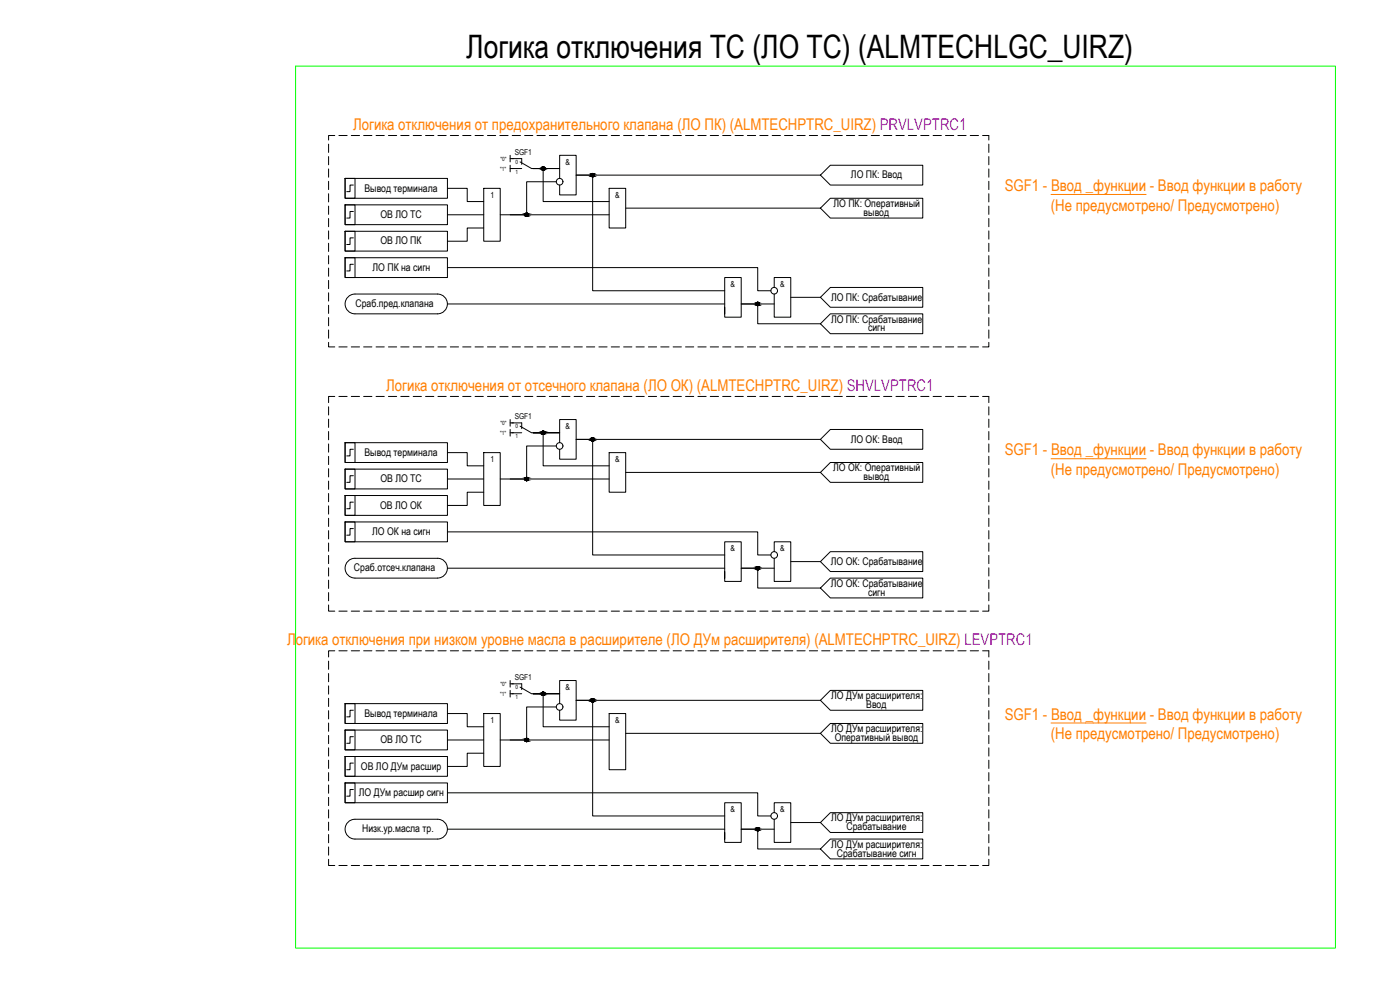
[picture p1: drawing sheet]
<svg xmlns="http://www.w3.org/2000/svg" width="1189mm" height="841mm" viewBox="0 0 1189 841" stroke-linecap="round" stroke-linejoin="round" font-family="sans-serif">
<!-- layer: 0 -->
<g fill="none" stroke="#000" stroke-width=".85">
<path d="M284 115h-5v4M288 115h7M298 115h7M309 115h7M319 115h7M330 115h7M340 115h7M351 115h7M361 115h7M372 115h7M382 115h7M393 115h7"/>
<path d="M403 115h7M414 115h7M424 115h7M435 115h7M445 115h7M456 115h7M466 115h8M477 115h7M488 115h7M498 115h7M509 115h7M519 115h7"/>
<path d="M530 115h7M540 115h7M551 115h7M561 115h7M572 115h7M582 115h7M593 115h7M603 115h7M614 115h7M624 115h7M635 115h7M645 115h7"/>
<path d="M656 115h7M666 115h7M677 115h7M687 115h7M698 115h7M708 115h7M719 115h7M729 115h7M740 115h7M750 115h7M761 115h7M771 115h7"/>
<path d="M782 115h7M792 115h7M803 115h7M813 115h7M824 115h7M834 115h6v4M279 122v7M279 133v7M433 132v5M433 135h3M840 122v7M840 133v7"/>
<path d="M279 143v7M279 154v7M293 151h8v17h-8zM293 151h87v17h-87zM300 157h-3v6h-3M380 160h17v11h14M411 160h14v45h-14zM433 140v6M433 143h3M453 143h8v28h56M472 154h-25v28h-14M475 151v-19h14v33h-14v-8"/>
<path d="M475 143h-22h22M517 160h14v33h-14zM697 149h-208h14v98h112M697 149l8-9h79v17h-79zM840 143v7M840 154v7M279 164v7M279 175v7M293 174h8v17h-8zM293 174h87v17h-87zM300 179h-3v6h-3M531 177h166"/>
<path d="M697 177l8-9h79v17h-79zM840 164v7M840 175v7M279 185v7M279 196v7M293 196h8v17h-8zM293 196h87v17h-87zM380 182h31M411 193h-14v12h-17M425 182h92M840 185v7M840 196v7"/>
<path d="M279 206v7M279 217v7M293 219h8v17h-8zM293 219h87v17h-87zM300 202h-3v6h-3M840 206v7M840 217v7M279 227v7M279 238v7M300 224h-3v6h-3M380 227h263v20h12M840 227v7"/>
<path d="M840 238v7M279 248v8M279 259v7M296 252l2-2h3h71a8 8 0 0 1 8 8 8 8 0 0 1-8 8h-71a8 8 0 0 1-7-5 8 8 0 0 1 2-9zM380 258h235M657 244v-8h15v33h-15v-19M657 258h-28h14v17h54M672 252h25M697 252l8-8h79v17h-79zM840 248v8M840 259v7M279 270v7"/>
<path d="M615 261v8h14v-33h-14v30M697 275l8-9h79v17h-79zM840 270v7M279 291v3h5M279 280v7M288 294h7M298 294h7M309 294h7M319 294h7M330 294h7M340 294h7M351 294h7"/>
<path d="M361 294h7M372 294h7M382 294h7M393 294h7M403 294h7M414 294h7M424 294h7M435 294h7M445 294h7M456 294h7M466 294h8M477 294h7"/>
<path d="M488 294h7M498 294h7M509 294h7M519 294h7M530 294h7M540 294h7M551 294h7M561 294h7M572 294h7M582 294h7M593 294h7M603 294h7"/>
<path d="M614 294h7M624 294h7M635 294h7M645 294h7M656 294h7M666 294h7M677 294h7M687 294h7M698 294h7M708 294h7M719 294h7M729 294h7"/>
<path d="M740 294h7M750 294h7M761 294h7M771 294h7M782 294h7M792 294h7M803 294h7M813 294h7M824 294h7M840 291v3h-6M840 280v7M284 336h-5v6"/>
<path d="M288 336h7M298 336h7M309 336h7M319 336h7M330 336h7M340 336h7M351 336h7M361 336h7M372 336h7M382 336h7M393 336h7M403 336h7"/>
<path d="M414 336h7M424 336h7M435 336h7M445 336h7M456 336h7M466 336h8M477 336h7M488 336h7M498 336h7M509 336h7M519 336h7M530 336h7"/>
<path d="M540 336h7M551 336h7M561 336h7M572 336h7M582 336h7M593 336h7M603 336h7M614 336h7M624 336h7M635 336h7M645 336h7M656 336h7"/>
<path d="M666 336h7M677 336h7M687 336h7M698 336h7M708 336h7M719 336h7M729 336h7M740 336h7M750 336h7M761 336h7M771 336h7M782 336h7"/>
<path d="M792 336h7M803 336h7M813 336h7M824 336h7M834 336h6v6M279 345v7M279 356v7M433 356v6M433 359h3M840 345v7M840 356v7M279 366v7"/>
<path d="M279 377v7M293 376h8v17h-8zM293 376h87v17h-87zM433 364v6M433 367h3M453 367h8v28h56M472 378h-25v29h-14M475 376v-20h14v34h-14v-9M475 367h-22h22M697 373h-208h14v98h112M697 373l8-9h79v17h-79zM840 366v7"/>
<path d="M840 377v7M279 387v7M279 398v7M293 398h8v17h-8zM293 398h87v17h-87zM300 381h-3v6h-3M380 384h17v11h14M411 384h14v45h-14zM517 384h14v34h-14zM840 387v7M840 398v7M279 408v7"/>
<path d="M279 419v7M300 404h-3v5h-3M380 407h31M411 418h-14v11h-17M425 407h92M531 401h166M697 401l8-8h79v16h-79zM840 408v7M840 419v7M279 429v7M279 440v7M293 421h8v16h-8z"/>
<path d="M293 421h87v16h-87zM300 426h-3v6h-3M840 429v7M840 440v7M279 450v7M293 443h8v17h-8zM293 443h87v17h-87zM300 449h-3v5h-3M380 451h263v20h12M840 450v7M279 461v7M279 471v7"/>
<path d="M296 476l2-2h2h72a8 8 0 0 1 8 8 8 8 0 0 1-8 9h-71a8 8 0 0 1-7-6 8 8 0 0 1 2-9zM657 468v-8h15v33h-15v-19M672 477h25M697 477l8-9h79v17h-79zM840 461v7M840 471v7M279 482v7M279 492v7M380 482h235M615 485v8h14v-33h-14v31M657 482h-28h14v17h54M697 499l8-8h79v16h-79z"/>
<path d="M840 482v7M840 492v7M279 513v6h5M279 503v7M288 519h7M298 519h7M309 519h7M319 519h7M330 519h7M340 519h7M351 519h7M361 519h7"/>
<path d="M372 519h7M382 519h7M393 519h7M403 519h7M414 519h7M424 519h7M435 519h7M445 519h7M456 519h7M466 519h8M477 519h7M488 519h7"/>
<path d="M498 519h7M509 519h7M519 519h7M530 519h7M540 519h7M551 519h7M561 519h7M572 519h7M582 519h7M593 519h7M603 519h7M614 519h7"/>
<path d="M624 519h7M635 519h7M645 519h7M656 519h7M666 519h7M677 519h7M687 519h7M698 519h7M708 519h7M719 519h7M729 519h7M740 519h7"/>
<path d="M750 519h7M761 519h7M771 519h7M782 519h7M792 519h7M803 519h7M813 519h7M824 519h7M840 513v6h-6M840 503v7M284 552h-5v6M288 552h7"/>
<path d="M298 552h7M309 552h7M319 552h7M330 552h7M340 552h7M351 552h7M361 552h7M372 552h7M382 552h7M393 552h7M403 552h7M414 552h7"/>
<path d="M424 552h7M435 552h7M445 552h7M456 552h7M466 552h8M477 552h7M488 552h7M498 552h7M509 552h7M519 552h7M530 552h7M540 552h7"/>
<path d="M551 552h7M561 552h7M572 552h7M582 552h7M593 552h7M603 552h7M614 552h7M624 552h7M635 552h7M645 552h7M656 552h7M666 552h7"/>
<path d="M677 552h7M687 552h7M698 552h7M708 552h7M719 552h7M729 552h7M740 552h7M750 552h7M761 552h7M771 552h7M782 552h7M792 552h7"/>
<path d="M803 552h7M813 552h7M824 552h7M834 552h6v6M279 561v7M279 572v7M433 578v5M840 561v7M840 572v7M279 582v7M279 593v7M293 597h8v17h-8z"/>
<path d="M293 597h87v17h-87zM433 586v6M433 580h3M433 589h3M453 589h8v28h56M472 600h-25v28h-14M475 597v-19h14v33h-14v-8M475 589h-22h22M697 594h-208h14v98h112M697 594l8-8h79v17h-79zM840 582v7M840 593v7"/>
<path d="M279 603v7M279 614v7M293 620h8v16h-8zM293 620h87v16h-87zM300 603h-3v5h-3M380 606h17v11h14M411 606h14v44h-14zM517 606h14v47h-14zM840 603v7M840 614v7M279 624v7M279 635v7"/>
<path d="M300 625h-3v6h-3M380 628h31M411 639h-14v11h-17M425 628h92M531 622h166M697 622l8-8h79v17h-79zM840 624v7M840 635v7M279 645v7M279 656v7M293 642h8v17h-8zM293 642h87v17h-87z"/>
<path d="M300 648h-3v5h-3M840 645v7M840 656v7M279 666v7M279 677v7M293 664h8v17h-8zM293 664h87v17h-87zM300 670h-3v6h-3M380 673h263v19h12M840 666v7M840 677v7M279 687v7"/>
<path d="M279 698v7M296 698l2-2 3-1h71a8 8 0 0 1 8 9 8 8 0 0 1-8 8h-71a8 8 0 0 1-7-5 8 8 0 0 1 2-9zM657 690v-9h15v34h-15v-20M672 698h25M697 698l8-8h79v16h-79zM840 687v7M840 698v7M279 708v7M279 719v7M380 704h235M615 706v9h14v-34h-14v31M657 704h-28h14v16h54"/>
<path d="M840 708v7M840 719v7M279 729v6h5M288 735h7M298 735h7M309 735h7M319 735h7M330 735h7M340 735h7M351 735h7M361 735h7M372 735h7"/>
<path d="M382 735h7M393 735h7M403 735h7M414 735h7M424 735h7M435 735h7M445 735h7M456 735h7M466 735h8M477 735h7M488 735h7M498 735h7"/>
<path d="M509 735h7M519 735h7M530 735h7M540 735h7M551 735h7M561 735h7M572 735h7M582 735h7M593 735h7M603 735h7M614 735h7M624 735h7"/>
<path d="M635 735h7M645 735h7M656 735h7M666 735h7M677 735h7M687 735h7M697 720l8-8h79v17h-79zM698 735h7M708 735h7M719 735h7M729 735h7M740 735h7"/>
<path d="M750 735h7M761 735h7M771 735h7M782 735h7M792 735h7M803 735h7M813 735h7M824 735h7M840 729v6h-6"/>
<circle cx="461" cy="143" r="1.4"/>
<circle cx="475" cy="154" r="2.8"/>
<circle cx="503" cy="149" r="1.4"/>
<circle cx="447" cy="182" r="1.4"/>
<circle cx="643" cy="258" r="1.4"/>
<circle cx="657" cy="247" r="2.8"/>
<circle cx="461" cy="367" r="1.4"/>
<circle cx="475" cy="378" r="2.8"/>
<circle cx="503" cy="373" r="1.4"/>
<circle cx="447" cy="406" r="1.4"/>
<circle cx="657" cy="471" r="2.8"/>
<circle cx="643" cy="482" r="1.4"/>
<circle cx="461" cy="589" r="1.4"/>
<circle cx="475" cy="600" r="2.8"/>
<circle cx="503" cy="594" r="1.4"/>
<circle cx="447" cy="628" r="1.4"/>
<circle cx="657" cy="692" r="2.8"/>
<circle cx="643" cy="704" r="1.4"/>
</g>
<g fill="#000" stroke="#000" stroke-width=".85">
<path d="M461 144h1zM503 150h1zM447 184h1zM643 259h1zM461 369h1zM503 374h1zM447 408h1zM643 484h1zM461 590h1zM503 596h1zM447 629h1zM643 705h1z"/>
<path d="M461 142h1zM461 142h1z"/>
<path d="M461 142h1zM461 142h1z"/>
<path d="M461 142h1zM461 142h1z"/>
<path d="M461 144h1zM461 144h1z"/>
<path d="M461 142h1zM461 142h1z"/>
<path d="M461 144h1zM461 144h1z"/>
<path d="M461 142h1zM460 142h2z"/>
<path d="M461 144h1zM461 144h1z"/>
<path d="M460 142h2zM460 142h2z"/>
<path d="M460 144h2zM460 144h2z"/>
<path d="M460 142h2zM460 142h2z"/>
<path d="M460 144h2zM460 144h2z"/>
<path d="M460 142h2zM460 142h2z"/>
<path d="M460 144h2zM460 144h2z"/>
<path d="M460 142h2zM460 142h2z"/>
<path d="M460 144h2zM460 144h2z"/>
<path d="M460 142h2zM460 142h2z"/>
<path d="M460 144h2zM460 144h2z"/>
<path d="M460 142h3zM460 142h3z"/>
<path d="M460 144h2zM460 144h2z"/>
<path d="M460 142l3 1zM460 142l3 1z"/>
<path d="M460 144h3zM460 144h2z"/>
<path d="M460 143h3zM460 143h3z"/>
<path d="M460 143h3zM460 143l3 1z"/>
<path d="M460 143h3zM460 143h3z"/>
<path d="M460 143h3zM460 143h3z"/>
<path d="M460 143h3zM460 143h3z"/>
<path d="M460 143h3zM460 143h3z"/>
<path d="M460 143h3zM460 143h3z"/>
<path d="M503 147h1zM503 147h1z"/>
<path d="M503 147h1zM503 147h1z"/>
<path d="M503 147h1zM503 147h1z"/>
<path d="M503 150h1zM503 150h1z"/>
<path d="M503 147h1zM503 147h1z"/>
<path d="M503 150h1zM503 150h1z"/>
<path d="M503 147h1zM502 147h2z"/>
<path d="M503 150h1zM503 150h1z"/>
<path d="M502 147l2 1zM502 147l2 1z"/>
<path d="M502 150h2zM502 150h2z"/>
<path d="M502 148h2zM502 148h2z"/>
<path d="M502 150h2zM502 150h2z"/>
<path d="M502 148h2zM502 148h2z"/>
<path d="M502 150h2zM502 150h2z"/>
<path d="M502 148h2zM502 148h2z"/>
<path d="M502 150h2zM502 150h2z"/>
<path d="M502 148h3zM502 148h3z"/>
<path d="M502 149h2zM502 149l2 1z"/>
<path d="M502 148h3zM502 148h3z"/>
<path d="M502 149h3zM502 149h2z"/>
<path d="M502 148h3zM502 148h3z"/>
<path d="M502 149h3zM502 149h3z"/>
<path d="M502 148h3zM502 148h3z"/>
<path d="M502 149h3zM502 149h3z"/>
<path d="M502 148h3zM502 148h3z"/>
<path d="M502 148l3 1zM502 148l3 1z"/>
<path d="M502 149h3zM502 149h3z"/>
<path d="M502 149h3zM502 149h3z"/>
<path d="M502 149h3zM502 149h3z"/>
<path d="M447 181h1zM447 181h1z"/>
<path d="M447 181h1zM447 181h1z"/>
<path d="M447 181h1zM447 181h1z"/>
<path d="M447 184h1zM447 184h1z"/>
<path d="M447 181h1zM447 181h1z"/>
<path d="M447 184h1zM447 184h1z"/>
<path d="M447 181h1zM447 181h1z"/>
<path d="M447 183h1zM447 183l1 1z"/>
<path d="M446 181h2zM446 181h2z"/>
<path d="M446 183h2zM446 183h2z"/>
<path d="M446 181h2zM446 181h2z"/>
<path d="M446 183h2zM446 183h2z"/>
<path d="M446 181h2zM446 181h2z"/>
<path d="M446 183h2zM446 183h2z"/>
<path d="M446 181l2 1zM446 181l2 1z"/>
<path d="M446 183h2zM446 183h2z"/>
<path d="M446 182h2zM446 182h2z"/>
<path d="M446 183h2zM446 183h2z"/>
<path d="M446 182h3zM446 182h3z"/>
<path d="M446 183h2zM446 183h2z"/>
<path d="M446 182h3zM446 182h3z"/>
<path d="M446 183h3zM446 183h2z"/>
<path d="M446 182h3zM446 182h3z"/>
<path d="M446 183h3zM446 183h3z"/>
<path d="M446 182h3zM446 182h3z"/>
<path d="M446 182h3zM446 182h3z"/>
<path d="M446 182h3zM446 182h3z"/>
<path d="M446 182l3 1zM446 182l3 1z"/>
<path d="M446 183h3zM446 183h3z"/>
<path d="M643 257h1zM643 257h1z"/>
<path d="M643 257h1zM643 257h1z"/>
<path d="M643 257h1zM643 257h1z"/>
<path d="M643 259h1zM643 259h1z"/>
<path d="M643 257h1zM643 257h1z"/>
<path d="M643 259h1zM643 259h1z"/>
<path d="M643 257h1zM643 257h1z"/>
<path d="M643 259h1zM643 259h1z"/>
<path d="M643 257h1zM643 257h1z"/>
<path d="M643 259h1zM643 259h1z"/>
<path d="M643 257h1zM643 257h1z"/>
<path d="M643 259h1zM643 259h1z"/>
<path d="M642 257h3zM642 257h3z"/>
<path d="M642 259h2zM642 259h2z"/>
<path d="M642 257h3zM642 257h3z"/>
<path d="M642 259h3zM642 259h2z"/>
<path d="M642 257h3zM642 257h3z"/>
<path d="M642 259h3zM642 259h3z"/>
<path d="M642 257h3zM642 257h3z"/>
<path d="M642 259h3zM642 259h3z"/>
<path d="M642 257l3 1zM642 257l3 1z"/>
<path d="M642 258h3zM642 258l3 1z"/>
<path d="M642 258h3zM642 258h3z"/>
<path d="M642 258h3zM642 258h3z"/>
<path d="M642 258h3zM642 258h3z"/>
<path d="M642 258h3zM642 258h3z"/>
<path d="M642 258h3zM642 258h3z"/>
<path d="M642 258h3zM642 258h3z"/>
<path d="M642 258h3zM642 258h3z"/>
<path d="M461 366h1zM461 366h1z"/>
<path d="M461 366h1zM461 366h1z"/>
<path d="M461 366h1zM461 366h1z"/>
<path d="M461 369h1zM461 369h1z"/>
<path d="M461 366h1zM461 366h1z"/>
<path d="M461 369h1zM461 369h1z"/>
<path d="M461 366h1zM460 366h2z"/>
<path d="M461 368h1zM461 368l1 1z"/>
<path d="M460 366h2zM460 366h2z"/>
<path d="M460 368h2zM460 368h2z"/>
<path d="M460 366h2zM460 366h2z"/>
<path d="M460 368h2zM460 368h2z"/>
<path d="M460 366h2zM460 366h2z"/>
<path d="M460 368h2zM460 368h2z"/>
<path d="M460 366l2 1zM460 366l2 1z"/>
<path d="M460 368h2zM460 368h2z"/>
<path d="M460 367h2zM460 367h2z"/>
<path d="M460 368h2zM460 368h2z"/>
<path d="M460 367h3zM460 367h3z"/>
<path d="M460 368h2zM460 368h2z"/>
<path d="M460 367h3zM460 367h3z"/>
<path d="M460 368h3zM460 368h2z"/>
<path d="M460 367h3zM460 367h3z"/>
<path d="M460 368h3zM460 368h3z"/>
<path d="M460 367h3zM460 367h3z"/>
<path d="M460 367h3zM460 367h3z"/>
<path d="M460 367h3zM460 367h3z"/>
<path d="M460 367l3 1zM460 367l3 1z"/>
<path d="M460 368h3zM460 368h3z"/>
<path d="M503 372h1zM503 372h1z"/>
<path d="M503 372h1zM503 372h1z"/>
<path d="M503 372h1zM503 372h1z"/>
<path d="M503 374h1zM503 374h1z"/>
<path d="M503 372h1zM503 372h1z"/>
<path d="M503 374h1zM503 374h1z"/>
<path d="M503 372h1zM502 372h2z"/>
<path d="M503 374h1zM503 374h1z"/>
<path d="M502 372h2zM502 372h2z"/>
<path d="M502 374h2zM502 374h2z"/>
<path d="M502 372h2zM502 372h2z"/>
<path d="M502 374h2zM502 374h2z"/>
<path d="M502 372h2zM502 372h2z"/>
<path d="M502 374h2zM502 374h2z"/>
<path d="M502 372h2zM502 372h2z"/>
<path d="M502 374h2zM502 374h2z"/>
<path d="M502 372h3zM502 372h3z"/>
<path d="M502 374h2zM502 374h2z"/>
<path d="M502 372h3zM502 372h3z"/>
<path d="M502 374h3zM502 374h2z"/>
<path d="M502 372h3zM502 372h3z"/>
<path d="M502 373h3zM502 373l3 1z"/>
<path d="M502 372l3 1zM502 372l3 1z"/>
<path d="M502 373h3zM502 373h3z"/>
<path d="M502 373h3zM502 373h3z"/>
<path d="M502 373h3zM502 373h3z"/>
<path d="M502 373h3zM502 373h3z"/>
<path d="M502 373h3zM502 373h3z"/>
<path d="M502 373h3zM502 373h3z"/>
<path d="M447 405h1zM447 405h1z"/>
<path d="M447 405h1zM447 405h1z"/>
<path d="M447 405h1zM447 405h1z"/>
<path d="M447 408h1zM447 408h1z"/>
<path d="M447 405h1zM447 405h1z"/>
<path d="M447 408h1zM447 408h1z"/>
<path d="M447 405h1zM446 405h2z"/>
<path d="M447 408h1zM447 408h1z"/>
<path d="M446 405h2zM446 405h2z"/>
<path d="M446 408h2zM446 408h2z"/>
<path d="M446 405l2 1zM446 405l2 1z"/>
<path d="M446 408h2zM446 408h2z"/>
<path d="M446 406h2zM446 406h2z"/>
<path d="M446 407h2zM446 407l2 1z"/>
<path d="M446 406h2zM446 406h2z"/>
<path d="M446 407h2zM446 407h2z"/>
<path d="M446 406h2zM446 406h2z"/>
<path d="M446 407h2zM446 407h2z"/>
<path d="M446 406h3zM446 406h3z"/>
<path d="M446 407h2zM446 407h2z"/>
<path d="M446 406h3zM446 406h3z"/>
<path d="M446 407h3zM446 407h2z"/>
<path d="M446 406h3zM446 406h3z"/>
<path d="M446 407h3zM446 407h3z"/>
<path d="M446 406h3zM446 406h3z"/>
<path d="M446 406l3 1zM446 406l3 1z"/>
<path d="M446 407h3zM446 407h3z"/>
<path d="M446 407h3zM446 407h3z"/>
<path d="M446 407h3zM446 407h3z"/>
<path d="M643 481h1zM643 481h1z"/>
<path d="M643 481h1zM643 481h1z"/>
<path d="M643 481h1zM643 481h1z"/>
<path d="M643 484h1zM643 484h1z"/>
<path d="M643 481h1zM643 481h1z"/>
<path d="M643 483h1zM643 483l1 1z"/>
<path d="M643 481h1zM643 481h1z"/>
<path d="M643 483h1zM643 483h1z"/>
<path d="M643 481h1zM643 481h1z"/>
<path d="M643 483h1zM643 483h1z"/>
<path d="M643 481h1zM643 481h1z"/>
<path d="M643 483h1zM643 483h1z"/>
<path d="M642 481h3zM642 481h3z"/>
<path d="M642 483h2zM642 483h2z"/>
<path d="M642 481h3zM642 481h3z"/>
<path d="M642 483h3zM642 483h2z"/>
<path d="M642 481l3 1zM642 481l3 1z"/>
<path d="M642 483h3zM642 483h3z"/>
<path d="M642 482h3zM642 482h3z"/>
<path d="M642 483h3zM642 483h3z"/>
<path d="M642 482h3zM642 482h3z"/>
<path d="M642 483h3zM642 483h3z"/>
<path d="M642 482h3zM642 482h3z"/>
<path d="M642 483h3zM642 483h3z"/>
<path d="M642 482h3zM642 482h3z"/>
<path d="M642 482h3zM642 482h3z"/>
<path d="M642 482h3zM642 482h3z"/>
<path d="M642 482l3 1zM642 482l3 1z"/>
<path d="M642 483h3zM642 483h3z"/>
<path d="M461 587h1zM461 587h1z"/>
<path d="M461 587h1zM461 587h1z"/>
<path d="M461 587h1zM461 587h1z"/>
<path d="M461 590h1zM461 590h1z"/>
<path d="M461 587l1 1zM461 588h1z"/>
<path d="M461 590h1zM461 590h1z"/>
<path d="M461 588h1zM460 588h2z"/>
<path d="M461 590h1zM461 590h1z"/>
<path d="M460 588h2zM460 588h2z"/>
<path d="M460 590h2zM460 590h2z"/>
<path d="M460 588h2zM460 588h2z"/>
<path d="M460 590h2zM460 590h2z"/>
<path d="M460 588h2zM460 588h2z"/>
<path d="M460 590h2zM460 590h2z"/>
<path d="M460 588h2zM460 588h2z"/>
<path d="M460 590h2zM460 590h2z"/>
<path d="M460 588h2zM460 588h2z"/>
<path d="M460 590h2zM460 590h2z"/>
<path d="M460 588h3zM460 588h3z"/>
<path d="M460 589h2zM460 589l2 1z"/>
<path d="M460 588h3zM460 588h3z"/>
<path d="M460 589h3zM460 589h2z"/>
<path d="M460 588h3zM460 588h3z"/>
<path d="M460 589h3zM460 589h3z"/>
<path d="M460 588l3 1zM460 588l3 1z"/>
<path d="M460 589h3zM460 589h3z"/>
<path d="M460 589h3zM460 589h3z"/>
<path d="M460 589h3zM460 589h3z"/>
<path d="M460 589h3zM460 589h3z"/>
<path d="M503 593h1zM503 593h1z"/>
<path d="M503 593h1zM503 593h1z"/>
<path d="M503 593h1zM503 593h1z"/>
<path d="M503 596h1zM503 596h1z"/>
<path d="M503 593h1zM503 593h1z"/>
<path d="M503 596h1zM503 596h1z"/>
<path d="M503 593h1zM502 593h2z"/>
<path d="M503 596h1zM503 596h1z"/>
<path d="M502 593h2zM502 593h2z"/>
<path d="M502 595h2zM502 595l2 1z"/>
<path d="M502 593h2zM502 593h2z"/>
<path d="M502 595h2zM502 595h2z"/>
<path d="M502 593h2zM502 593h2z"/>
<path d="M502 595h2zM502 595h2z"/>
<path d="M502 593l2 1zM502 593l2 1z"/>
<path d="M502 595h2zM502 595h2z"/>
<path d="M502 594h3zM502 594h3z"/>
<path d="M502 595h2zM502 595h2z"/>
<path d="M502 594h3zM502 594h3z"/>
<path d="M502 595h3zM502 595h2z"/>
<path d="M502 594h3zM502 594h3z"/>
<path d="M502 595h3zM502 595h3z"/>
<path d="M502 594h3zM502 594h3z"/>
<path d="M502 595h3zM502 595h3z"/>
<path d="M502 594h3zM502 594h3z"/>
<path d="M502 594h3zM502 594h3z"/>
<path d="M502 594l3 1zM502 594l3 1z"/>
<path d="M502 595h3zM502 595h3z"/>
<path d="M502 594h3zM502 594h3z"/>
<path d="M447 627h1zM447 627h1z"/>
<path d="M447 627h1zM447 627h1z"/>
<path d="M447 627h1zM447 627h1z"/>
<path d="M447 629h1zM447 629h1z"/>
<path d="M447 627h1zM447 627h1z"/>
<path d="M447 629h1zM447 629h1z"/>
<path d="M447 627h1zM447 627h1z"/>
<path d="M447 629h1zM447 629h1z"/>
<path d="M446 627h2zM446 627h2z"/>
<path d="M446 629h2zM446 629h2z"/>
<path d="M446 627h2zM446 627h2z"/>
<path d="M446 629h2zM446 629h2z"/>
<path d="M446 627h2zM446 627h2z"/>
<path d="M446 629h2zM446 629h2z"/>
<path d="M446 627h2zM446 627h2z"/>
<path d="M446 629h2zM446 629h2z"/>
<path d="M446 627h2zM446 627h2z"/>
<path d="M446 629h2zM446 629h2z"/>
<path d="M446 627h3zM446 627h3z"/>
<path d="M446 629h2zM446 629h2z"/>
<path d="M446 627l3 1zM446 627l3 1z"/>
<path d="M446 629h3zM446 629h2z"/>
<path d="M446 628h3zM446 628h3z"/>
<path d="M446 628h3zM446 628l3 1z"/>
<path d="M446 628h3zM446 628h3z"/>
<path d="M446 628h3zM446 628h3z"/>
<path d="M446 628h3zM446 628h3z"/>
<path d="M446 628h3zM446 628h3z"/>
<path d="M446 628h3zM446 628h3z"/>
<path d="M643 702h1zM643 702h1z"/>
<path d="M643 702h1zM643 702h1z"/>
<path d="M643 702h1zM643 702h1z"/>
<path d="M643 705h1zM643 705h1z"/>
<path d="M643 702h1zM643 702h1z"/>
<path d="M643 705h1zM643 705h1z"/>
<path d="M643 702l1 1zM643 703h1z"/>
<path d="M643 705h1zM643 705h1z"/>
<path d="M643 703h1zM643 703h1z"/>
<path d="M643 705h1zM643 705h1z"/>
<path d="M643 703h1zM643 703h1z"/>
<path d="M643 705h1zM643 705h1z"/>
<path d="M642 703h3zM642 703h3z"/>
<path d="M642 705h2zM642 705h2z"/>
<path d="M642 703h3zM642 703h3z"/>
<path d="M642 705h3zM642 705h2z"/>
<path d="M642 703h3zM642 703h3z"/>
<path d="M642 704h3zM642 704l3 1z"/>
<path d="M642 703h3zM642 703h3z"/>
<path d="M642 704h3zM642 704h3z"/>
<path d="M642 703h3zM642 703h3z"/>
<path d="M642 704h3zM642 704h3z"/>
<path d="M642 703h3zM642 703h3z"/>
<path d="M642 704h3zM642 704h3z"/>
<path d="M642 703l3 1zM642 703l3 1z"/>
<path d="M642 704h3zM642 704h3z"/>
<path d="M642 704h3zM642 704h3z"/>
<path d="M642 704h3zM642 704h3z"/>
<path d="M642 704h3zM642 704h3z"/>
</g>
<path d="M251 56h883v749h-883z" fill="none" stroke="#0f0" stroke-width=".85"/>
<path d="M893 165h80M893 389h80M893 614h80" fill="none" stroke="#ff7f00" stroke-width=".85"/>
<path d="M435 135h8v5M442 137l9 6h9M435 143h8M435 359h8v5M435 367h8M442 362l9 5h9M435 580h8v5M435 589h8M442 583l9 6h9" fill="none" stroke="#000" stroke-width=".85"/>
<text font-size="27.4" x="396" y="49">Логика отключения ТС (ЛО ТС) (ALMTECHLGC_UIRZ)</text>
<g font-size="13.7" fill="#ff7f00">
<text x="300" y="110">Логика отключения от предохранительного клапана (ЛО ПК) (ALMTECHPTRC_UIRZ) PRVLVPTRC1</text>
<text x="853" y="162">SGF1 - Ввод _функции - Ввод функции в работу</text>
<text x="892" y="179">(Не предусмотрено/ Предусмотрено)</text>
<text x="328" y="332">Логика отключения от отсечного клапана (ЛО ОК) (ALMTECHPTRC_UIRZ) SHVLVPTRC1</text>
<text x="853" y="386">SGF1 - Ввод _функции - Ввод функции в работу</text>
<text x="892" y="403">(Не предусмотрено/ Предусмотрено)</text>
<text x="244" y="547">Логика отключения при низком уровне масла в расширителе (ЛО ДУм расширителя) (ALMTECHPTRC_UIRZ) LEVPTRC1</text>
<text x="853" y="611">SGF1 - Ввод _функции - Ввод функции в работу</text>
<text x="892" y="627">(Не предусмотрено/ Предусмотрено)</text>
</g>
<g font-size="9">
<text x="723" y="151">ЛО ПК: Ввод</text>
<text x="309" y="163">Вывод терминала</text>
<text x="708" y="176">ЛО ПК: Оперативный</text>
<text x="323" y="185">ОВ ЛО ТС</text>
<text x="733" y="183">вывод</text>
<text x="323" y="207">ОВ ЛО ПК</text>
<text x="316" y="230">ЛО ПК на сигн</text>
<text x="706" y="255">ЛО ПК: Срабатывание</text>
<text x="302" y="261">Сраб.пред.клапана</text>
<text x="706" y="274">ЛО ПК: Срабатывание</text>
<text x="737" y="281">сигн</text>
<text x="722" y="376">ЛО ОК: Ввод</text>
<text x="309" y="387">Вывод терминала</text>
<text x="708" y="400">ЛО ОК: Оперативный</text>
<text x="733" y="407">вывод</text>
<text x="323" y="409">ОВ ЛО ТС</text>
<text x="323" y="432">ОВ ЛО ОК</text>
<text x="316" y="454">ЛО ОК на сигн</text>
<text x="706" y="479">ЛО ОК: Срабатывание</text>
<text x="301" y="485">Сраб.отсеч.клапана</text>
<text x="706" y="498">ЛО ОК: Срабатывание</text>
<text x="737" y="506">сигн</text>
<text x="706" y="593">ЛО ДУм расширителя:</text>
<text x="736" y="601">Ввод</text>
<text x="309" y="608">Вывод терминала</text>
<text x="706" y="621">ЛО ДУм расширителя:</text>
<text x="709" y="629">Оперативный вывод</text>
<text x="323" y="631">ОВ ЛО ТС</text>
<text x="307" y="653">ОВ ЛО ДУм расшир</text>
<text x="305" y="676">ЛО ДУм расшир сигн</text>
<text x="706" y="697">ЛО ДУм расширителя:</text>
<text x="307" y="706">Низк.ур.масла тр.</text>
<text x="719" y="705">Срабатывание</text>
<text x="706" y="719">ЛО ДУм расширителя:</text>
<text x="711" y="727">Срабатывание сигн</text>
</g>
<g font-size="7">
<text x="480" y="140">&amp;</text>
<text x="416" y="168">1</text>
<text x="522" y="168">&amp;</text>
<text x="620" y="244">&amp;</text>
<text x="662" y="244">&amp;</text>
<text x="480" y="364">&amp;</text>
<text x="416" y="392">1</text>
<text x="522" y="392">&amp;</text>
<text x="620" y="468">&amp;</text>
<text x="662" y="468">&amp;</text>
<text x="480" y="586">&amp;</text>
<text x="416" y="614">1</text>
<text x="522" y="614">&amp;</text>
<text x="620" y="689">&amp;</text>
<text x="662" y="689">&amp;</text>
</g>
<g font-size="6.9">
<text x="437" y="131">SGF1</text>
<text x="437" y="356">SGF1</text>
<text x="437" y="577">SGF1</text>
</g>
<g font-size="4.9">
<text x="425" y="136">&quot;0&quot;</text>
<text x="438" y="139">0</text>
<text x="425" y="145">&quot;1&quot;</text>
<text x="438" y="148">1</text>
<text x="425" y="361">&quot;0&quot;</text>
<text x="438" y="363">0</text>
<text x="425" y="369">&quot;1&quot;</text>
<text x="438" y="372">1</text>
<text x="425" y="582">&quot;0&quot;</text>
<text x="438" y="585">0</text>
<text x="425" y="591">&quot;1&quot;</text>
<text x="438" y="593">1</text>
</g>
</svg>
